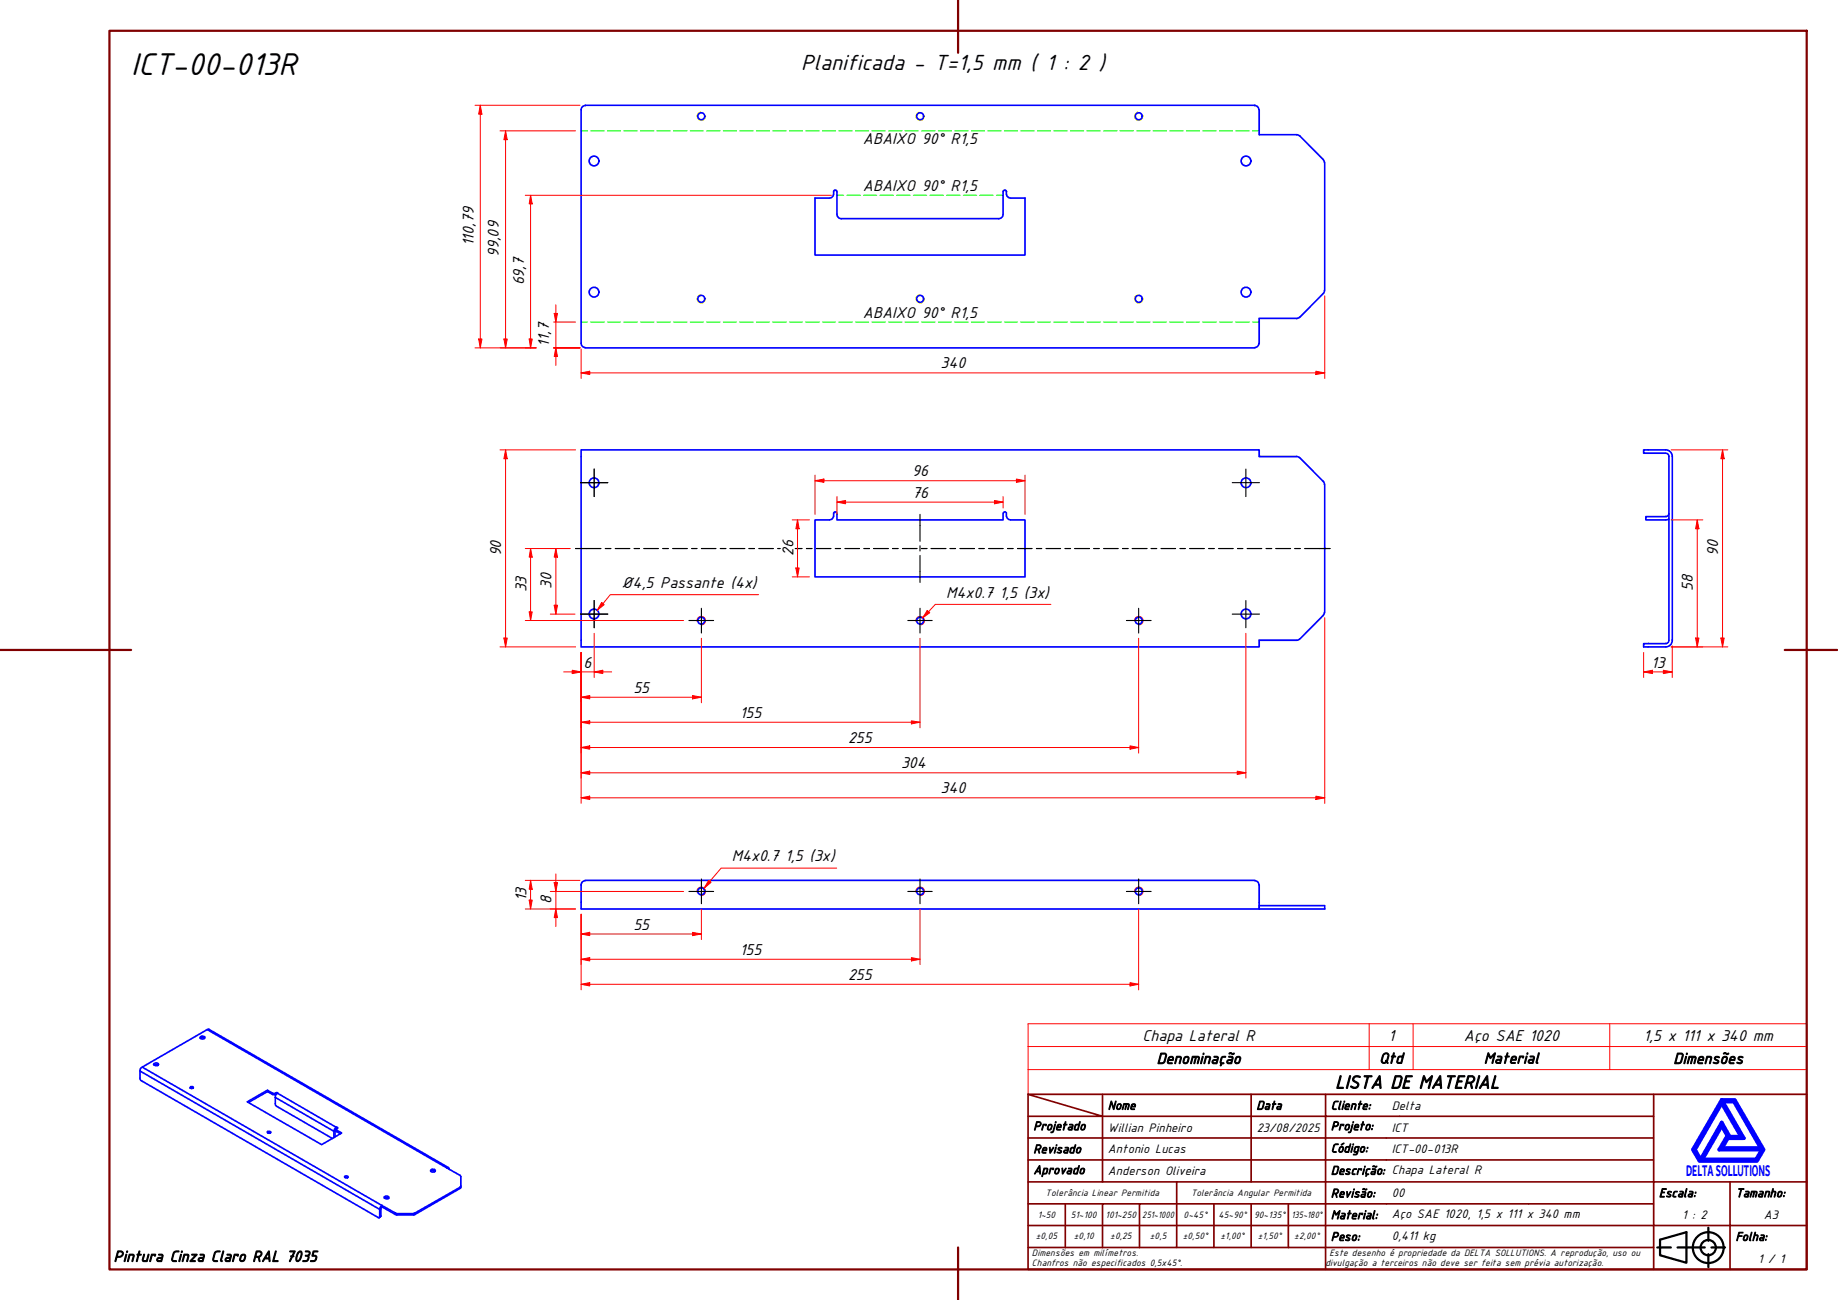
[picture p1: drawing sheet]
<svg xmlns="http://www.w3.org/2000/svg" width="420mm" height="297mm" viewBox="0 0 420 297" stroke-linecap="round" stroke-linejoin="round" font-family="sans-serif">
<!-- layer: Visible (ABNT) -->
<g fill="none" stroke="#00f" stroke-width=".38">
<path d="M191.3 117.3a.35 .35 0 0 0-.3-.3 .35 .35 0 0 0-.4 .1v.2a1.13 1.13 0 0 1-1 1.5h-3.3v13h48v-13h-3.2a1.28 1.28 0 0 1-1.1-1.7 .35 .35 0 0 0-.4-.1 .35 .35 0 0 0-.2 .3M191.3 117.3v1.5h38v-1.5M296.4 104.3l.7 .3M296.4 104.3h-8.6v-1.5h-155v45h155v-1.5h8.6M297.1 104.6l5.4 5.4 .3 .7M302.8 110.7v29.2M380.7 102.8h-5v.8h5M380.7 118h-4.5v.8h4.5M380.8 103.6a.73 .73 0 0 1 .7 .7v42a.73 .73 0 0 1-.7 .8M380.8 102.8a1.49 1.49 0 0 1 1.5 1.5v42a1.49 1.49 0 0 1-1.5 1.5M381.5 117.3a.73 .73 0 0 1-.7 .7M381.5 118.6l-.7 .2"/>
<path d="M302.8 139.9l-.3 .7-5.4 5.4M297.1 146l-.7 .3M380.7 147.1h-5v.7h5M133.8 201.2h153M133.8 201.2a.98 .98 0 0 0-1 1v5.5h170v-.8h-15v.8v-5.5M286.8 201.2a.98 .98 0 0 1 1 1M45.7 237l.5-.3 .6 .2a.56 .56 0 0 1-.5 .5 .56 .56 0 0 1-.6-.4zM45.8 237.2l.5-.2 .5 .2M32 244.7v1.8l.3 .4M35.1 243.1a.59 .59 0 0 1 .6-.3 .59 .59 0 0 1 .5 .5l-.5 .2-.5-.1zM35.2 243.3l.3-.1 .7 .1M56.5 251.8l4.7-2.7 1.2 .8 1.1-.2-.1 .1 13.5 7.8 .2-.1 .1 .2-.4 .2v.3l1.3 .7-4.6 2.6z"/>
<path d="M63 250l-.6 .1-1.2-.7-4.4 2.5M76.8 258.4l1.1 .7M86.8 278l-.1 .2h-.3M87.1 277.9l-.2 .2M87.1 277.9v-1.7l-.3 .1v1.7M87.1 277.9l-.3 .1M87.3 275.8l3.1 1.7M87.9 273.4l.6-.1 .4 .3a.59 .59 0 0 1-.6 .3 .59 .59 0 0 1-.5-.4zM87.9 273.7l.2-.1 .7 .1M90.4 277.2l.3 .1M90.4 277.5l.3 .1M90.4 277.2l-57.9-33.4 14.9-8.5 57.8 33.3 .1 .2-.1 2.5-10.3 5.9"/>
<path d="M90.4 277.2v.3M90.7 277.3h3.9v.3h-3.9zM94.9 277.2l-.3 .1M94.9 277.5l-.3 .1M94.9 277.2v.3M98.5 267.3l.4-.2 .4 .1 .2 .2a.57 .57 0 0 1-.5 .4 .57 .57 0 0 1-.6-.4zM99.1 267.4l.3 .2-.4-.2-.5 .2M105.3 271.3l-10.4 6.2"/>
<circle cx="135.8" cy="110.3" r="1.11"/>
<circle cx="284.8" cy="110.3" r="1.11"/>
<circle cx="135.8" cy="140.3" r="1.11"/>
<circle cx="160.3" cy="141.8" r=".79"/>
<circle cx="210.3" cy="141.8" r=".79"/>
<circle cx="260.3" cy="141.8" r=".79"/>
<circle cx="284.8" cy="140.3" r="1.11"/>
<circle cx="160.3" cy="203.7" r=".79"/>
<circle cx="210.3" cy="203.7" r=".79"/>
<circle cx="260.3" cy="203.7" r=".79"/>
</g>
<!-- layer: Visible Narrow (ABNT) -->
<path d="M159.3 142a.98 .98 0 0 1 .8-1.2 .98 .98 0 0 1 1.2 .8 .98 .98 0 0 1-.8 1.2M209.4 142a.98 .98 0 0 1 .8-1.2 .98 .98 0 0 1 1.1 .8 .98 .98 0 0 1-.8 1.2M259.3 142a.98 .98 0 0 1 .8-1.2 .98 .98 0 0 1 1.2 .8 .98 .98 0 0 1-.8 1.2M159.3 203.8a.98 .98 0 0 1 .8-1.1 .98 .98 0 0 1 1.2 .8 .98 .98 0 0 1-.8 1.1M209.4 203.8a.98 .98 0 0 1 .8-1.1 .98 .98 0 0 1 1.1 .8 .98 .98 0 0 1-.8 1.1M259.3 203.8a.98 .98 0 0 1 .8-1.1 .98 .98 0 0 1 1.2 .8 .98 .98 0 0 1-.8 1.1" fill="none" stroke="#f00" stroke-width=".23"/>
<!-- layer: Visible (ABNT) -->
<circle cx="76.9" cy="257.9" r=".19" fill="#00f"/>
<g fill="none" stroke="#00f" stroke-width=".38">
<path d="M47.8 235.2l-.4 .1M32.3 246.9l54.1 31.3M32.5 243.8l-.4 .5-.1 .4 54.8 31.6 .1-.3 .4-.6M61.2 249.1v.3M62.3 249.8v.2M62.9 250.7v1.6l.3 .5 12.8 7.3M62.9 250.7l13.4 7.8 .2-.5 .4-.4-.3 .8M63 249.8v.2l.2-.1M63.2 249.7v.3M63.4 249.8l-.4 .5-.1 .4M76.6 258.4l-.3 .1v1.5M76.6 258.4v1.4"/>
<path d="M77 258.2v.4M87.3 275.8l-.2 .4M87.3 275.4v.4M102.2 266.9l.3-.1 .2 .4M105.2 271.3v.2M105.3 271v.3"/>
</g>
<circle cx="102.2" cy="266.9" r=".19" fill="#00f"/>
<g fill="none" stroke="#00f" stroke-width=".38">
<path d="M133.8 24.1h153M133.8 24.1a.99 .99 0 0 0-1 1v53.3a.98 .98 0 0 0 1 1M286.8 24.1a.98 .98 0 0 1 1 1M287.8 25.1v5.7h8.6M296.4 30.8l.7 .3M297.1 31l5.4 5.5M302.5 36.5l.3 .7M302.8 37.2v29.1M190.6 43.8a.35 .35 0 0 1 .3-.4 .35 .35 0 0 1 .4 .4M190.6 43.7v.5M191.3 49a.98 .98 0 0 0 1 1M191.3 43.7v5.2"/>
<path d="M192.3 50h36M229.3 43.7v5.2M229.3 49a.98 .98 0 0 1-1 1M229.4 43.8a.35 .35 0 0 1 .3-.4 .35 .35 0 0 1 .4 .4M230.1 44.3a.99 .99 0 0 0 1 1h3.2v13h-48v-13h3.3a.98 .98 0 0 0 1-1M230.1 43.7v.5M133.8 79.5h153M287.8 78.4a.98 .98 0 0 1-1 1M296.4 72.8h-8.6v5.7M297.1 72.5l-.7 .3M302.5 67l-5.4 5.5M302.8 66.4l-.3 .7"/>
<path d="M47.8 235.2l54.8 31.6M43.5 248.4l.5-.1 .2 .2a.35 .35 0 0 1-.4 .2 .35 .35 0 0 1-.3-.3zM43.5 248.7h.6M61.2 258.6l.5-.1 .2 .2a.39 .39 0 0 1-.4 .3 .39 .39 0 0 1-.3-.4zM61.2 258.9l.3-.2 .3 .2M76.8 258v.4M78.8 268.8l.3-.1 .4 .1a.35 .35 0 0 1-.3 .3 .35 .35 0 0 1-.4-.3zM78.9 269h.6M86.9 278.1l-.2 .1"/>
<circle cx="135.8" cy="36.8" r="1.11"/>
<circle cx="160.3" cy="26.6" r=".79"/>
<circle cx="210.3" cy="26.6" r=".79"/>
<circle cx="260.3" cy="26.6" r=".79"/>
<circle cx="284.8" cy="36.8" r="1.11"/>
<circle cx="135.8" cy="66.8" r="1.11"/>
<circle cx="160.3" cy="68.3" r=".79"/>
<circle cx="210.3" cy="68.3" r=".79"/>
<circle cx="260.3" cy="68.3" r=".79"/>
<circle cx="284.8" cy="66.8" r="1.11"/>
</g>
<!-- layer: Linha de centro curva (ISO) -->
<g fill="none" stroke="#0f0" stroke-width=".25">
<path d="M132.8 29.9h1.5M135.1 29.9h3M138.9 29.9h3M142.6 29.9h3.1M146.4 29.9h3.1M150.2 29.9h3M154 29.9h3M157.8 29.9h3M161.5 29.9h3.1M165.4 29.9h2.9M169.1 29.9h3M172.9 29.9h3"/>
<path d="M176.7 29.9h3M180.5 29.9h3M184.2 29.9h3.1M188 29.9h3M191.8 29.9h3M195.6 29.9h3M199.3 29.9h3.1M203.1 29.9h3.1M206.9 29.9h3M210.7 29.9h3M214.5 29.9h3M218.2 29.9h3.1"/>
<path d="M222.1 29.9h2.9M225.8 29.9h3.1M229.6 29.9h3M233.4 29.9h3M237.2 29.9h3M240.9 29.9h3.1M244.7 29.9h3M248.5 29.9h3M252.3 29.9h3M256 29.9h3.1M259.8 29.9h3.1M263.6 29.9h3"/>
<path d="M267.4 29.9h3M271.2 29.9h3M275 29.9h3M278.8 29.9h2.9M282.5 29.9h3.1M286.3 29.9h1.5M191.3 44.6h1.5M193.6 44.6h3.1M197.4 44.6h3M201.2 44.6h3M205 44.6h3M208.8 44.6h3"/>
<path d="M212.6 44.6h3M216.4 44.6h3.1M220.2 44.6h3.1M224 44.6h3M227.8 44.6h1.5M132.8 73.6h1.5M135.1 73.6h3M138.9 73.6h3M142.6 73.6h3.1M146.4 73.6h3.1M150.2 73.6h3M154 73.6h3"/>
<path d="M157.8 73.6h3M161.5 73.6h3.1M165.4 73.6h2.9M169.1 73.6h3M172.9 73.6h3M176.7 73.6h3M180.5 73.6h3M184.2 73.6h3.1M188 73.6h3M191.8 73.6h3M195.6 73.6h3M199.3 73.6h3.1"/>
<path d="M203.1 73.6h3.1M206.9 73.6h3M210.7 73.6h3M214.5 73.6h3M218.2 73.6h3.1M222.1 73.6h2.9M225.8 73.6h3.1M229.6 73.6h3M233.4 73.6h3M237.2 73.6h3M240.9 73.6h3.1M244.7 73.6h3"/>
<path d="M248.5 73.6h3M252.3 73.6h3M256 73.6h3.1M259.8 73.6h3.1M263.6 73.6h3M267.4 73.6h3M271.2 73.6h3M275 73.6h3M278.8 73.6h2.9M282.5 73.6h3.1M286.3 73.6h1.5"/>
</g>
<!-- layer: Visible Narrow (ABNT) -->
<path d="M160.1 25.6a.98 .98 0 0 0-.8 1.1 .98 .98 0 0 0 1.2 .8 .98 .98 0 0 0 .8-1.1M210.2 25.6a.98 .98 0 0 0-.8 1.1 .98 .98 0 0 0 1.1 .8 .98 .98 0 0 0 .8-1.1M260.1 25.6a.98 .98 0 0 0-.8 1.1 .98 .98 0 0 0 1.2 .8 .98 .98 0 0 0 .8-1.1M160.1 67.3a.98 .98 0 0 0-.8 1.2 .98 .98 0 0 0 1.2 .7 .98 .98 0 0 0 .8-1.1M210.2 67.3a.98 .98 0 0 0-.8 1.2 .98 .98 0 0 0 1.1 .7 .98 .98 0 0 0 .8-1.1M260.1 67.3a.98 .98 0 0 0-.8 1.2 .98 .98 0 0 0 1.2 .7 .98 .98 0 0 0 .8-1.1" fill="none" stroke="#ff0" stroke-width=".23"/>
<path d="M235 239.1h178v-5.2h-178v10.5M313 233.9v10.5M323 233.9v10.5M368 233.9v10.5M413 239.1v5.3h-178M235 244.4v5.6h178v-5.6" fill="none" stroke="#f00" stroke-width=".23"/>
<!-- layer: Borda A3/A4 (ABNT) -->
<path d="M25 7h388v283.1h-388zM219 0v12.1M0 148.5h30M408 148.5h12M219 285v12" fill="none" stroke="#800000" stroke-width=".51"/>
<path d="M393.6 257.3l1.2 2.2-1.8 3.2h9.7l-1.3 2.2h-12.2zM393.6 252.1l4.4 7.6h-2.6l-1.8-3.2-4.9 8.4-1.2-2.2zM393.6 251.3h3l6.6 11.4-1.6 2.6h-13.1l-1.5-2.6zM393.8 251.7h2.6l6.1 10.6h-8.8l1.3-2.2h3.7zM395 259.7h.2l-.1 .2z" fill="none" stroke="#00f" stroke-width=".83"/>
<!-- layer: 0 -->
<path d="M388.5 265.3h13.1" fill="none" stroke="#000" stroke-width=".23"/>
<g fill="none" stroke="#800000" stroke-width=".38">
<path d="M235 250l17 5.1h-17M235 250h178v40.1h-178zM252 255.1h34v4.9h17M252 255.1v15M252 250v5.1M286 250v5.1h17v4.9M303 250v5.1h75M378 250v20.1h-143M235 260h51v10.1M235 275.1h17M243.5 275.1v9.9M260.5 275.1h-8.5v9.9"/>
<path d="M269 270.1v14.9h-8.5M277.5 275.1v9.9h-8.5M286 275.1v9.9h8.5M294.5 275.1v9.9M303 275.1h-42.5v9.9M303 260v5h-68M303 275.1v9.9h75M303 260h75M303 275.1h75M378 265h-75v10.1M395.5 270.1v9.9h17.5M413 270.1h-35v9.9h17.5v10.1"/>
<path d="M235 285h25.5M235 280h143v10.1M277.5 285h8.5M294.5 285h8.5v5.1"/>
</g>
<g fill="none" stroke="#000" stroke-width=".51">
<path d="M378.8 285h3.2M379.5 283.3l6-1.8v7l-6-1.7zM383.5 285h6.2M390.5 280.5v3M390.5 286.6v2.9M391.2 285h3.1"/>
<circle cx="390.5" cy="285.1" r="3.5"/>
<circle cx="390.5" cy="285.1" r="1.75"/>
</g>
<!-- layer: Marca de centro (ISO) -->
<path d="M132.7 110.3h6.2M135.8 107.2v6.3M135.8 137.2v6.2M132.7 140.3h6.2" fill="none" stroke="#000" stroke-width=".25"/>
<!-- layer: Linha de centro (ISO) -->
<g fill="none" stroke="#000" stroke-width=".25">
<path d="M131.6 125.3h5.8M138.4 125.3h1.2M140.7 125.3h3.3M145 125.3h1.2M147.2 125.3h3.3M151.5 125.3h1.3M153.8 125.3h3.3M158.1 125.3h1.2M160.3 125.3h3.3M164.7 125.3h1.2M166.9 125.3h3.3M171.2 125.3h1.3"/>
<path d="M173.5 125.3h3.3M177.8 125.3h.5M181.8 125.3h1.5M184.3 125.3h1.3M186.6 125.3h3.3M190.9 125.3h1.3M193.2 125.3h3.3M197.5 125.3h1.3M199.7 125.3h3.4M204 125.3h1.3M206.3 125.3h3.3M210.6 125.3h1.3"/>
<path d="M212.9 125.3h3.3M217.2 125.3h1.2M219.5 125.3h3.3M223.8 125.3h1.2M226 125.3h3.3M230.3 125.3h1.3M232.6 125.3h3.3M236.9 125.3h1.2M239.1 125.3h3.3M243.5 125.3h1.2M245.7 125.3h3.3M250 125.3h1.3"/>
<path d="M252.3 125.3h3.3M256.6 125.3h1.3M258.8 125.3h3.4M263.1 125.3h1.3M265.4 125.3h3.3M269.7 125.3h1.3M272 125.3h3.3M276.3 125.3h1.3M278.6 125.3h3.3M282.9 125.3h1.2M285.1 125.3h3.3M289.4 125.3h1.3"/>
<path d="M291.7 125.3h3.3M296 125.3h1.2M298.3 125.3h5.7"/>
</g>
<path d="M109.8 77.5v2" fill="none" stroke="#f00" stroke-width=".23"/>
<path d="M109.4 77.5h.8l-.4 2z" fill="#f00"/>
<path d="M109.8 24.1v2M109.4 77.5h.8l-.4 2z" fill="none" stroke="#f00" stroke-width=".23"/>
<path d="M109.8 24.1l.4 2h-.8z" fill="#f00"/>
<path d="M108.6 24.1h24M109.8 24.1l.4 2h-.8zM109.8 26.1v51.4M108.6 79.5h14M126.6 79.5h6M127.1 79.5v2" fill="none" stroke="#f00" stroke-width=".23"/>
<path d="M127.1 79.5l.3 2h-.7z" fill="#f00"/>
<path d="M127.1 79.5l.3 2h-.7zM127.1 71.6v2" fill="none" stroke="#f00" stroke-width=".23"/>
<path d="M126.7 71.6h.7l-.3 2z" fill="#f00"/>
<path d="M115.6 77.5v2M126.6 73.6h5M126.6 79.5h6M126.7 71.6h.7l-.3 2zM127.1 69.6v2M127.1 73.6v5.9M127.1 81.5v2" fill="none" stroke="#f00" stroke-width=".23"/>
<path d="M115.2 77.5h.8l-.4 2z" fill="#f00"/>
<path d="M115.6 29.9v2M115.2 77.5h.8l-.4 2z" fill="none" stroke="#f00" stroke-width=".23"/>
<path d="M115.6 29.9l.4 2h-.8z" fill="#f00"/>
<path d="M114.3 29.9h17.3M115.6 29.9l.4 2h-.8zM115.6 31.9v45.6M114.3 79.5h8.3M121.3 77.5v2M126.6 79.5h6" fill="none" stroke="#f00" stroke-width=".23"/>
<path d="M121 77.5h.7l-.4 2z" fill="#f00"/>
<path d="M121.3 44.6v2M121 77.5h.7l-.4 2z" fill="none" stroke="#f00" stroke-width=".23"/>
<path d="M121.3 44.6l.4 2h-.7z" fill="#f00"/>
<path d="M120.1 44.6h70M121.3 44.6l.4 2h-.7zM121.3 46.6v30.9M120.1 79.5h2.5M126.6 79.5h6M132.8 85.2h2" fill="none" stroke="#f00" stroke-width=".23"/>
<!-- layer: Marca de centro (ISO) -->
<g fill="none" stroke="#000" stroke-width=".25">
<path d="M132.7 110.3h6.2M135.8 107.2v6.3M281.7 110.3h6.2M284.8 107.2v6.3M135.8 137.2v6.2M160.3 139v5.6M210.3 139v5.6M260.3 139v5.6M284.8 137.2v6.2M132.7 140.3h6.2M157.5 141.8h5.6M207.5 141.8h5.6"/>
<path d="M257.5 141.8h5.6M281.7 140.3h6.2M157.5 203.7h5.6M160.3 200.8v5.7M207.5 203.7h5.6M210.3 200.8v5.7M257.5 203.7h5.6M260.3 200.8v5.7"/>
</g>
<path d="M132.8 85.2l2-.4v.8z" fill="#f00"/>
<path d="M132.8 85.2l2-.4v.8zM300.8 85.2h2" fill="none" stroke="#f00" stroke-width=".23"/>
<path d="M300.8 84.8l2 .4-2 .4z" fill="#f00"/>
<path d="M132.8 79.7v6.8M302.8 67.6v18.9M134.8 85.2h166M300.8 84.8l2 .4-2 .4zM115.6 145.8v2" fill="none" stroke="#f00" stroke-width=".23"/>
<path d="M115.2 145.8h.8l-.4 2z" fill="#f00"/>
<path d="M115.6 102.8v2M115.2 145.8h.8l-.4 2z" fill="none" stroke="#f00" stroke-width=".23"/>
<path d="M115.6 102.8l.4 2h-.8z" fill="#f00"/>
<path d="M114.3 102.8h17.3M115.6 102.8l.4 2h-.8zM115.6 104.8v41M127.1 125.3v2M114.3 147.8h17.3" fill="none" stroke="#f00" stroke-width=".23"/>
<path d="M127.1 125.3l.3 2h-.7z" fill="#f00"/>
<path d="M127.1 125.3l.3 2h-.7zM127.1 138.3v2" fill="none" stroke="#f00" stroke-width=".23"/>
<path d="M126.7 138.3h.7l-.3 2z" fill="#f00"/>
<path d="M121.3 125.3v2M125.8 125.3h4.5M126.7 138.3h.7l-.3 2zM127.1 127.3v11M125.8 140.3h5.6" fill="none" stroke="#f00" stroke-width=".23"/>
<!-- layer: Linha de centro (ISO) -->
<path d="M210.3 117.5v6.2M210.3 124.7v1.2M210.3 126.9v6.2" fill="none" stroke="#000" stroke-width=".25"/>
<path d="M121.3 125.3l.4 2h-.7z" fill="#f00"/>
<path d="M121.3 125.3l.4 2h-.7zM121.3 139.8v2" fill="none" stroke="#f00" stroke-width=".23"/>
<path d="M121 139.8h.7l-.4 2z" fill="#f00"/>
<path d="M191.3 114.7h2M120.1 125.3h10.2M121 139.8h.7l-.4 2zM121.3 127.3v12.5M120.1 141.8h15.6M135.9 141.8h20.4" fill="none" stroke="#f00" stroke-width=".23"/>
<path d="M191.3 114.7l2-.4v.8z" fill="#f00"/>
<path d="M191.3 114.7l2-.4v.8zM227.3 114.7h2" fill="none" stroke="#f00" stroke-width=".23"/>
<path d="M227.3 114.3l2 .4-2 .4z" fill="#f00"/>
<path d="M186.3 109.8h2M191.3 113.5v4M193.3 114.7h34M227.3 114.3l2 .4-2 .4zM229.3 113.5v2.6" fill="none" stroke="#f00" stroke-width=".23"/>
<path d="M186.3 109.8l2-.3v.7z" fill="#f00"/>
<path d="M186.3 109.8l2-.3v.7zM232.3 109.8h2" fill="none" stroke="#f00" stroke-width=".23"/>
<path d="M232.3 109.5l2 .3-2 .4z" fill="#f00"/>
<path d="M186.3 108.6v8.9M188.3 109.8h44M232.3 109.5l2 .3-2 .4zM234.3 108.6v8.9M182.3 129.8v2" fill="none" stroke="#f00" stroke-width=".23"/>
<path d="M181.9 129.8h.8l-.4 2z" fill="#f00"/>
<path d="M182.3 118.8v2M181.9 129.8h.8l-.4 2z" fill="none" stroke="#f00" stroke-width=".23"/>
<path d="M182.3 118.8l.4 2h-.8z" fill="#f00"/>
<path d="M181.1 118.8h3.9M182.3 118.8l.4 2h-.8zM181.1 131.8h3.9M182.3 120.8v9M130.8 153.5h2" fill="none" stroke="#f00" stroke-width=".23"/>
<path d="M130.8 153.1l2 .4-2 .4z" fill="#f00"/>
<path d="M130.8 153.1l2 .4-2 .4zM135.8 153.5h2" fill="none" stroke="#f00" stroke-width=".23"/>
<path d="M135.8 153.5l2-.4v.8z" fill="#f00"/>
<path d="M128.8 153.5h2M132.8 153.5h3M132.8 149.1v5.7M132.8 159.3h2M135.8 153.5l2-.4v.8zM135.8 144.7v10.1M137.8 153.5h2" fill="none" stroke="#f00" stroke-width=".23"/>
<path d="M132.8 159.3l2-.4v.8z" fill="#f00"/>
<path d="M132.8 159.3l2-.4v.8zM158.3 159.3h2" fill="none" stroke="#f00" stroke-width=".23"/>
<path d="M158.3 158.9l2 .4-2 .4z" fill="#f00"/>
<path d="M132.8 149.1v11.5M134.8 159.3h23.5M158.3 158.9l2 .4-2 .4zM160.3 145.8v14.8M132.8 165h2" fill="none" stroke="#f00" stroke-width=".23"/>
<path d="M132.8 165l2-.3v.7z" fill="#f00"/>
<path d="M132.8 165l2-.3v.7zM208.3 165h2" fill="none" stroke="#f00" stroke-width=".23"/>
<path d="M208.3 164.7l2 .3-2 .4z" fill="#f00"/>
<path d="M132.8 149.1v17.2M210.3 145.8v20.5M132.8 170.8h2M134.8 165h73.5M208.3 164.7l2 .3-2 .4z" fill="none" stroke="#f00" stroke-width=".23"/>
<path d="M132.8 170.8l2-.4v.8z" fill="#f00"/>
<path d="M132.8 170.8l2-.4v.8zM258.3 170.8h2" fill="none" stroke="#f00" stroke-width=".23"/>
<path d="M258.3 170.4l2 .4-2 .4z" fill="#f00"/>
<path d="M132.8 149.1v23M260.3 145.8v26.3M132.8 176.6h2M134.8 170.8h123.5M258.3 170.4l2 .4-2 .4z" fill="none" stroke="#f00" stroke-width=".23"/>
<path d="M132.8 176.6l2-.4v.8z" fill="#f00"/>
<path d="M132.8 176.6l2-.4v.8zM282.8 176.6h2" fill="none" stroke="#f00" stroke-width=".23"/>
<path d="M282.8 176.2l2 .4-2 .4z" fill="#f00"/>
<path d="M132.8 149.1v28.7M284.8 144.7v33.1M134.8 176.6h148M282.8 176.2l2 .4-2 .4zM132.8 182.3h2" fill="none" stroke="#f00" stroke-width=".23"/>
<path d="M132.8 182.3l2-.4v.8z" fill="#f00"/>
<path d="M132.8 182.3l2-.4v.8zM300.8 182.3h2" fill="none" stroke="#f00" stroke-width=".23"/>
<path d="M300.8 181.9l2 .4-2 .4z" fill="#f00"/>
<path d="M132.8 149.1v34.5M302.8 141.1v42.5M134.8 182.3h166M300.8 181.9l2 .4-2 .4zM132.8 213.4h2" fill="none" stroke="#f00" stroke-width=".23"/>
<path d="M132.8 213.4l2-.4v.8z" fill="#f00"/>
<path d="M132.8 213.4l2-.4v.8zM158.3 213.4h2" fill="none" stroke="#f00" stroke-width=".23"/>
<path d="M158.3 213l2 .4-2 .4z" fill="#f00"/>
<path d="M127.1 207.7v2M132.8 208.9v5.8M134.8 213.4h23.5M158.3 213l2 .4-2 .4zM160.3 207.8v6.9" fill="none" stroke="#f00" stroke-width=".23"/>
<path d="M127.1 207.7l.3 2h-.7z" fill="#f00"/>
<path d="M127.1 207.7l.3 2h-.7zM127.1 201.7v2" fill="none" stroke="#f00" stroke-width=".23"/>
<path d="M126.7 201.7h.7l-.3 2z" fill="#f00"/>
<path d="M127.1 199.7v2M121.3 205.7v2M125.8 207.7h5.8M125.8 203.7h30.5M126.7 201.7h.7l-.3 2zM127.1 203.7v4M127.1 209.7v2" fill="none" stroke="#f00" stroke-width=".23"/>
<path d="M121 205.7h.7l-.4 2z" fill="#f00"/>
<path d="M121 205.7h.7l-.4 2zM121.3 201.2v2" fill="none" stroke="#f00" stroke-width=".23"/>
<path d="M121.3 201.2l.4 2h-.7z" fill="#f00"/>
<path d="M120.1 207.7h11.5M120.1 201.2h12.5M121.3 201.2l.4 2h-.7zM121.3 203.2v2.5M132.8 219.2h2" fill="none" stroke="#f00" stroke-width=".23"/>
<path d="M132.8 219.2l2-.4v.8z" fill="#f00"/>
<path d="M132.8 219.2l2-.4v.8zM208.3 219.2h2" fill="none" stroke="#f00" stroke-width=".23"/>
<path d="M208.3 218.8l2 .4-2 .4z" fill="#f00"/>
<path d="M132.8 208.9v11.5M134.8 219.2h73.5M208.3 218.8l2 .4-2 .4zM210.3 207.8v12.6M132.8 224.9h2" fill="none" stroke="#f00" stroke-width=".23"/>
<path d="M132.8 224.9l2-.4v.8z" fill="#f00"/>
<path d="M132.8 224.9l2-.4v.8zM258.3 224.9h2" fill="none" stroke="#f00" stroke-width=".23"/>
<path d="M258.3 224.5l2 .4-2 .4z" fill="#f00"/>
<path d="M132.8 208.9v17.3M260.3 207.8v18.4M134.8 224.9h123.5M258.3 224.5l2 .4-2 .4z" fill="none" stroke="#f00" stroke-width=".23"/>
<path d="M137.9 137.9l-1.4 1.5" fill="none" stroke="#f00" stroke-width=".23"/>
<path d="M137.5 137.7l.6 .5-1.6 1.2z" fill="#f00"/>
<path d="M137.5 137.7l.6 .5-1.6 1.2zM173.4 135.9h-33.9l-1.6 2M212.3 139.7l-1.4 1.5" fill="none" stroke="#f00" stroke-width=".23"/>
<path d="M212 139.5l.5 .5-1.6 1.2z" fill="#f00"/>
<path d="M212 139.5l.5 .5-1.6 1.2zM240.2 138.1h-26.4l-1.5 1.6M162.2 201.4l-1.2 1.5" fill="none" stroke="#f00" stroke-width=".23"/>
<path d="M162 201.2l.6 .4-1.6 1.3z" fill="#f00"/>
<path d="M191.3 198.4h-26.5l-2.6 3M162 201.2l.6 .4-1.6 1.3z" fill="none" stroke="#f00" stroke-width=".23"/>
<path d="M375.7 153.5h2.1" fill="none" stroke="#f00" stroke-width=".23"/>
<path d="M375.7 153.5l2.1-.4v.8z" fill="#f00"/>
<path d="M375.7 153.5l2.1-.4v.8zM380.2 153.5h2.1" fill="none" stroke="#f00" stroke-width=".23"/>
<path d="M380.2 153.1l2.1 .4-2.1 .4z" fill="#f00"/>
<path d="M375.7 149.1v5.7M377.8 153.5h2.4M380.2 153.1l2.1 .4-2.1 .4zM382.3 147.6v7.2M388 145.8v2" fill="none" stroke="#f00" stroke-width=".23"/>
<path d="M387.6 145.8h.8l-.4 2z" fill="#f00"/>
<path d="M388 118.8v2M387.6 145.8h.8l-.4 2z" fill="none" stroke="#f00" stroke-width=".23"/>
<path d="M388 118.8l.4 2h-.8z" fill="#f00"/>
<path d="M382 118.8h7.3M388 118.8l.4 2h-.8zM388 120.8v25M382 147.8h7.3M393.8 145.8v2" fill="none" stroke="#f00" stroke-width=".23"/>
<path d="M393.4 145.8h.7l-.3 2z" fill="#f00"/>
<path d="M393.8 102.8v2M393.4 145.8h.7l-.3 2z" fill="none" stroke="#f00" stroke-width=".23"/>
<path d="M393.8 102.8l.3 2h-.7z" fill="#f00"/>
<path d="M382 102.8h13M393.8 102.8l.3 2h-.7zM393.8 104.8v41M382 147.8h13" fill="none" stroke="#f00" stroke-width=".23"/>
<text font-size="7.7" x="30" y="17.1">ICT-00-013R</text>
<text font-size="5.4" x="183.1" y="16">Planificada - T=1,5 mm ( 1 : 2 )</text>
<text font-size="4.6" x="305.2" y="248.7">LISTA DE MATERIAL</text>
<g font-size="3.9">
<text x="197.2" y="32.9">ABAIXO 90° R1,5</text>
<text x="197.2" y="43.6">ABAIXO 90° R1,5</text>
<text x="108.3" y="56.2" transform="rotate(-90 108.3 56.2)">110,79</text>
<text x="114" y="58.8" transform="rotate(-90 114 58.8)">99,09</text>
<text x="119.8" y="65.2" transform="rotate(-90 119.8 65.2)">69,7</text>
<text x="197.2" y="72.6">ABAIXO 90° R1,5</text>
<text x="125.5" y="79.2" transform="rotate(-90 125.5 79.2)">11,7</text>
<text x="215" y="84.2">340</text>
<text x="208.5" y="113.7">76</text>
<text x="208.5" y="108.8">96</text>
<text x="114.6" y="127.1" transform="rotate(-90 114.6 127.1)">90</text>
<text x="181.4" y="127.1" transform="rotate(-90 181.4 127.1)">26</text>
<text x="392.7" y="127.1" transform="rotate(-90 392.7 127.1)">90</text>
<text x="120.3" y="135.4" transform="rotate(-90 120.3 135.4)">33</text>
<text x="126" y="134.6" transform="rotate(-90 126 134.6)">30</text>
<text x="142" y="134.4">Ø4,5 Passante (4x)</text>
<text x="216.3" y="136.6">M4x0.7</text>
<text x="228.5" y="136.6">1,5 (3x)</text>
<text x="387" y="135.1" transform="rotate(-90 387 135.1)">58</text>
<text x="133.4" y="152.6">6</text>
<text x="377.4" y="152.6">13</text>
<text x="144.8" y="158.3">55</text>
<text x="169.1" y="164.1">155</text>
<text x="193.9" y="169.8">255</text>
<text x="206" y="175.6">304</text>
<text x="215" y="181.3">340</text>
<text x="167.3" y="196.8">M4x0.7</text>
<text x="179.5" y="196.8">1,5 (3x)</text>
<text x="120.3" y="206" transform="rotate(-90 120.3 206)">13</text>
<text x="126" y="206.6" transform="rotate(-90 126 206.6)">8</text>
<text x="144.8" y="212.4">55</text>
<text x="169.1" y="218.2">155</text>
<text x="193.9" y="224">255</text>
<text x="261.2" y="237.8">Chapa Lateral R</text>
<text x="317.4" y="237.8">1</text>
<text x="334.6" y="237.8">Aço SAE 1020</text>
<text x="375.7" y="237.8">1,5 x 111 x 340 mm</text>
</g>
<g font-size="3.8">
<text x="264.4" y="243.1">Denominação</text>
<text x="315.3" y="243">Qtd</text>
<text x="339.2" y="243">Material</text>
<text x="382.5" y="243.1">Dimensões</text>
<text x="26" y="288.3">Pintura Cinza Claro RAL 7035</text>
</g>
<text font-size="3.8" fill="#00f" x="385.4" y="268.8">DELTASOLLUTIONS</text>
<g font-size="3">
<text x="253.2" y="253.5">Nome</text>
<text x="287.2" y="253.5">Data</text>
<text x="304.2" y="253.5">Cliente:</text>
<text x="318.1" y="253.5">Delta</text>
<text x="236.2" y="263.5">Revisado</text>
<text x="236.2" y="258.2">Projetado</text>
<text x="253.2" y="258.6">Willian Pinheiro</text>
<text x="253.2" y="263.5">Antonio Lucas</text>
<text x="287.3" y="258.6">23/08/2025</text>
<text x="304.2" y="263.3">Código:</text>
<text x="304.2" y="258.2">Projeto:</text>
<text x="318.1" y="263.5">ICT-00-013R</text>
<text x="318.1" y="258.6">ICT</text>
<text x="236.2" y="268.3">Aprovado</text>
<text x="253.2" y="268.5">Anderson Oliveira</text>
<text x="304.2" y="268.4">Descrição: Chapa Lateral R</text>
<text x="304.2" y="273.6">Revisão:</text>
<text x="318.1" y="273.5">00</text>
<text x="379.2" y="273.5">Escala:</text>
<text x="396.7" y="273.5">Tamanho:</text>
<text x="304.2" y="278.6">Material:</text>
<text x="318.1" y="278.4">Aço SAE 1020, 1,5 x 111 x 340 mm</text>
<text x="384.6" y="278.6">1 : 2</text>
<text x="403.2" y="278.6">A3</text>
<text x="304.2" y="283.5">Peso:</text>
<text x="318.1" y="283.3">0,411 kg</text>
<text x="396.7" y="283.5">Folha:</text>
<text x="401.9" y="288.5">1 / 1</text>
</g>
<g font-size="2.3">
<text x="239" y="273.4">Tolerância Linear Permitida</text>
<text x="272.3" y="273.2">Tolerância Angular Permitida</text>
<text x="237.2" y="278.3">1~50</text>
<text x="244.8" y="278.3">51~100</text>
<text x="252.7" y="278.3">101~250</text>
<text x="261.1" y="278.3">251~1000</text>
<text x="270.6" y="278.3">0~45°</text>
<text x="278.5" y="278.3">45~90°</text>
<text x="286.7" y="278.3">90~135°</text>
<text x="295.2" y="278.3">135~180°</text>
<text x="235.9" y="287.1">Dimensões em milímetros.</text>
<text x="236.8" y="283.1">±0,05</text>
<text x="245.5" y="283.1">±0,10</text>
<text x="253.8" y="283.1">±0,25</text>
<text x="262.8" y="283.1">±0,5</text>
<text x="270.4" y="283.1">±0,50°</text>
<text x="279" y="283.1">±1,00°</text>
<text x="287.5" y="283.1">±1,50°</text>
<text x="295.8" y="283.1">±2,00°</text>
<text x="303.9" y="287.1">Este desenho é propriedade da DELTA SOLLUTIONS. A reprodução, uso ou</text>
<text x="235.9" y="289.2">Chanfros não especificados 0,5x45°.</text>
<text x="303" y="289.2">divulgação a terceiros não deve ser feita sem prévia autorização.</text>
</g>
</svg>
